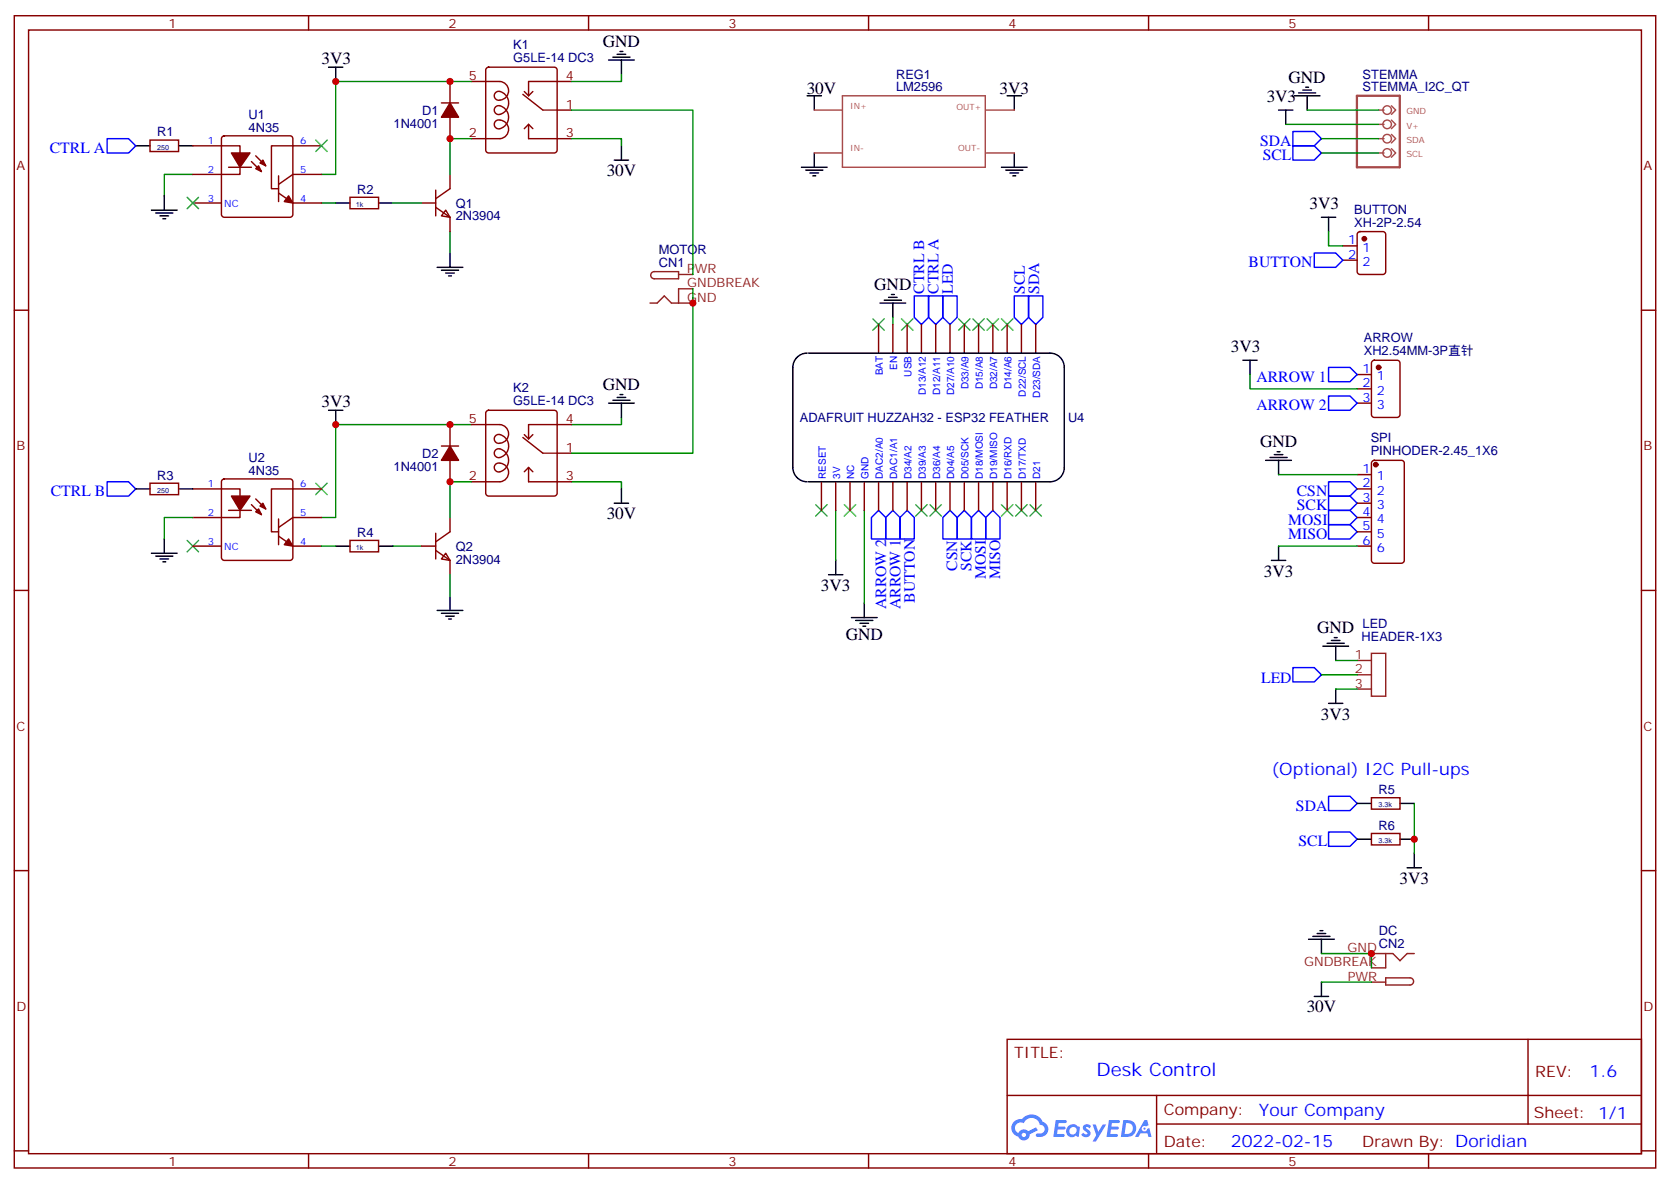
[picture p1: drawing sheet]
<svg xmlns="http://www.w3.org/2000/svg" width="412mm" height="292mm" viewBox="0 0 412 292" stroke-linecap="round" stroke-linejoin="round" font-family="sans-serif">
<g fill="none" stroke="#870000" stroke-width=".35">
<path d="M3.5 3.9h405.4v284.3h-405.4zM7.1 7.4h398.2v277.3h-398.2zM76.2 3.9v3.5M145.3 3.9v3.5M214.5 3.9v3.5M283.6 3.9v3.5M352.8 3.9v3.5M3.5 76.6h3.6M405.3 76.6h3.6M3.5 145.7h3.6M405.3 145.7h3.6M3.5 214.8h3.6"/>
<path d="M405.3 214.8h3.6M248.7 256.5h156.6v28.2h-156.6zM377.3 256.5v20.9M248.7 270.3h156.5M285.6 277.4h119.6M285.6 270.3v14.1M3.5 284h3.6M76.2 284.7v3.5M145.3 284.7v3.5M214.5 284.7v3.5M283.6 284.7v3.5M352.8 284.7v3.5"/>
<path d="M405.3 284h3.6"/>
</g>
<g fill="#5487ff">
<path d="M267.7 277.6a1.22 1.22 0 0 1 1.7 .3l-.4 .6a.47 .47 0 0 0-.3-.4 .47 .47 0 0 0-.5 .2v.1a1.3 1.3 0 0 1 1 1.7 1.39 1.39 0 0 1-2.2 0l.5-.6 .7 .4a.29 .29 0 0 0 .3-.2 .29 .29 0 0 0-.2-.3 1.04 1.04 0 0 1-.6-1.8z"/>
<path d="M260.7 276.4h2.4a.37 .37 0 0 1 .3 .4 .37 .37 0 0 1-.3 .3h-1.7l-.1 .9h1.5l.3 .4-.3 .3h-1.6l-.2 1.1h1.6a.36 .36 0 0 1 .3 .4 .36 .36 0 0 1-.3 .4h-2.5z"/>
<path d="M273.8 276.4h2.4a.37 .37 0 0 1 .4 .4 .37 .37 0 0 1-.4 .3h-1.6l-.2 .9h1.6l.3 .4-.4 .3h-1.6l-.1 1.1h1.5a.36 .36 0 0 1 .4 .4 .36 .36 0 0 1-.4 .3h-2.4z"/>
<path d="M282.6 276.4h.7l.3 1.3-.6 .3a.69 .69 0 0 0-1 .2 .69 .69 0 0 0 .4 1 .69 .69 0 0 0 .9-.6l.5-.3 .6 2.2h-.8l-.2-.8h-1.8l-.5 .8h-.8z"/>
<path d="M269.8 277.5h.8l.6 1.8 1.1-1.8h.9l-2.6 4.2h-.8l.9-1.6z"/>
<path d="M277.4 276.4l-.6 4.2h1.3a2.11 2.11 0 0 0 2.5-2.2 2.11 2.11 0 0 0-2.5-2zM278.1 277.1a1.39 1.39 0 0 1 1.7 1.5 1.39 1.39 0 0 1-1.8 1.2h-.3z"/>
<path d="M263.7 278a1.47 1.47 0 0 0-.1 2.1 1.47 1.47 0 0 0 2.1 .1l.7 .4 .3-2.3-.2-.3h-.4a1.49 1.49 0 0 0-2.4 0zM264.4 278.4a.92 .92 0 0 1 1.5 .5 .92 .92 0 0 1-1.3 1 .9 .9 0 0 1-.2-1.5z"/>
<path d="M250.4 276.8a2.18 2.18 0 0 0 1.1 3.7 1.44 1.44 0 0 0 1.6 .9 1.44 1.44 0 0 0 1.2-1.5l2-1-.5-.7-1.9 1a1.47 1.47 0 0 0-2.4 .4 1.39 1.39 0 0 1-.7-1.9 1.39 1.39 0 0 1 2-.5 2.12 2.12 0 0 1 2.2-1.3 2.12 2.12 0 0 1 1.9 1.7 1.07 1.07 0 0 1 1.1 1 1.07 1.07 0 0 1-1 1.1h-.7a.43 .43 0 0 0-.5 .4 .43 .43 0 0 0 .4 .5 1.98 1.98 0 0 0 2.5-1.3 1.98 1.98 0 0 0-1.2-2.5 2.98 2.98 0 0 0-5.1-.7l-1.1 .1zM252.3 280.1a.55 .55 0 0 1 1.1 0 .55 .55 0 0 1-1.1 0z"/>
<circle cx="282.6" cy="278.5" r=".26"/>
</g>
<g fill="none" stroke="#000" stroke-width=".35">
<path d="M81.1 16.6h3.6M82.9 16.6v3.5M150.3 14.8h6.3M151.3 14.1h4.3M152.4 13.4h2.1M153.1 12.7h.7M153.5 14.8v3.5M33.5 36h3.5M44.1 36h3.5M151.7 39.5h3.5M153.5 36v3.5M199.3 23.6h3.5"/>
<path d="M201.1 23.6v3.6M201.1 37.7v3.6M248.7 23.6h3.5M250.5 23.6v3.6M250.5 37.7v3.6M315.7 27.2h3.6M317.5 27.2v3.5M319.6 23.6h6.4M320.7 22.9h4.2M321.7 22.2h2.1M322.4 21.5h.7M322.8 23.6v3.6"/>
<path d="M37.4 51.9h6.3M38.5 52.6h4.2M39.5 53.3h2.1M40.2 54h.7M40.6 48.3v3.6M82.9 50.1h3.5M93.5 50.1h3.5M197.9 41.3h6.4M199 42h4.2M200 42.7h2.1M200.7 43.4h.7M247.3 41.3h6.3"/>
<path d="M248.4 42h4.2M249.4 42.7h2.1M250.1 43.4h.7M326.3 53.6h3.5M328.1 53.6v3.6M107.9 66h6.4M109 66.7h4.2M110.1 67.4h2.1M110.8 68.1h.7M111.1 62.4v3.6M217.3 74.8h6.4M218.4 74.1h4.2"/>
<path d="M219.4 73.4h2.1M220.1 72.7h.7M220.5 74.8v3.5M150.3 99.5h6.3M151.3 98.8h4.3M152.4 98.1h2.1M153.1 97.4h.7M153.5 99.5v3.5M199.3 87.1a3.5 3.5 0 0 0-3.5 3.6v24.7a3.5 3.5 0 0 0 3.5 3.5M199.7 87.1h59.6a3.5 3.5 0 0 1 3.5 3.6v24.7a3.5 3.5 0 0 1-3.5 3.5h-59.6M306.9 88.9h3.5M308.7 88.9v3.5"/>
<path d="M81.1 101.2h3.6M82.9 101.2v3.6M312.6 113.6h6.3M313.6 112.9h4.3M314.7 112.2h2.1M315.4 111.5h.7M315.7 113.6v3.5M33.5 120.6h3.5M37.4 136.5h6.3M38.5 137.2h4.2M39.5 137.9h2.1M40.2 138.6h.7"/>
<path d="M40.6 133v3.5M44.1 120.6h3.5M82.9 134.8h3.5M93.5 134.8h3.5M151.7 124.2h3.5M153.5 120.6v3.6M206.4 138.3v3.5M314 138.3h3.5M315.7 134.8v3.5M107.9 150.6h6.4M109 151.3h4.2M110.1 152h2.1"/>
<path d="M110.8 152.8h.7M111.1 147.1v3.5M204.6 141.8h3.5M210.3 152.4h6.3M211.3 153.1h4.2M212.4 153.8h2.1M213.1 154.5h.7M213.4 148.9v3.5M326.7 159.5h6.3M327.7 158.8h4.3M328.8 158h2.1M329.5 157.3h.7"/>
<path d="M329.8 159.5v3.5M328.1 173.6h3.5M329.8 170v3.6M335.1 198.3h3.6M345.7 198.3h3.5M335.1 207.1h3.6M345.7 207.1h3.5M347.5 214.1h3.5M349.2 210.6v3.5M323.1 231.8h6.4M324.2 231.1h4.2M325.3 230.4h2.1"/>
<path d="M326 229.7h.7M326.3 231.8v3.5M324.6 245.9h3.5M326.3 242.4v3.5"/>
</g>
<g fill="none" stroke="#008700" stroke-width=".35">
<path d="M153.5 18.3v1.8h-12.4M116.4 20.1h-33.5v22.9h-3.5M116.4 34.2h-5.3v8.8M141.1 34.2h12.4v1.8M141.1 27.2h30v40.5M317.5 30.7h22.9M322.8 27.2h17.6M326.3 34.2h14.1M326.3 37.7h14.1M47.6 43h-7v5.3M79.4 50.1h3.5M97 50.1h7.1"/>
<path d="M111.1 57.2v5.2M328.1 57.2v3.5h3.5M171.1 71.3v40.5h-30M220.5 78.3v1.8M308.7 92.4v3.6h26.4M116.4 104.8h-33.5v22.9h-3.5M116.4 118.9h-5.3v8.8M141.1 118.9h12.4v1.7M153.5 103v1.8h-12.4M315.7 117.1h19.4M47.6 127.7h-7v5.3M79.4 134.8h3.5"/>
<path d="M97 134.8h7.1M206.4 125.9v12.4M213.4 125.9v23M315.7 134.8h19.4M111.1 141.8v5.3M326.3 166.5h8.8M329.8 170h5.3M329.8 163h5.3M349.2 198.3v12.3M326.3 235.3h12.4v3.5M326.3 242.4h12.4"/>
</g>
<g fill="none" stroke="#870000" stroke-width=".35">
<path d="M120.2 16.8l.4-.2h16.3a.71 .71 0 0 1 .7 .7v19.7a.76 .76 0 0 1-.7 .7h-16.3a.76 .76 0 0 1-.7-.7v-19.7zM37 34.6h7.1v2.8h-7.1zM47.6 36h11.7v7h-11.7M54.9 33.7l.5-.2h16.2a.71 .71 0 0 1 .7 .7v18.7a.76 .76 0 0 1-.7 .7h-16.2a.76 .76 0 0 1-.7-.7v-18.7zM62.1 39.9l2.5 2.4M63.1 38.5l2.5 2.4M79.4 36h-12.4v10.6h1.8M109 25.4h4.2M111.1 20.1v5.3M111.1 28.9v5.3M116.4 20.1h7.1a2.29 2.29 0 0 1 2 2.8 2.29 2.29 0 0 1-3 1.6 1.14 1.14 0 0 1-.2-1.6 1.14 1.14 0 0 1 1.6-.1 2.86 2.86 0 0 1 1.7 3.1 2.86 2.86 0 0 1-2.8 2.3 1.13 1.13 0 0 1-.6-1.6 1.13 1.13 0 0 1 1.7-.3 2.87 2.87 0 0 1 1.6 3.1 2.87 2.87 0 0 1-2.7 2.4 1.1 1.1 0 0 1-.7-1.4 1.1 1.1 0 0 1 1.4-.8 2.3 2.3 0 0 1 2.1 2.3 2.3 2.3 0 0 1-2.1 2.3h-7.1M129.1 23.3l5 3.9"/>
<path d="M129.5 22.6l1 1M130.5 30.7v3.5h10.6M130.5 30.7l1.1 1.1M130.5 30.7l-1 1.1M131.6 22.6l-1.1 1M137.6 27.2h3.5M141.1 20.1h-10.6v3.5M47.6 50.1h7.1M56.4 41.3h5.7M68.8 47.6l3.5 2.5h7.1M68.8 43.4v6.3M79.4 43h-7.1l-3.5 2.5"/>
<path d="M86.4 48.7h7.1v2.8h-7.1zM104.1 50.1h3.5M107.6 51.2l3.5 2.4v3.6M107.6 46.9v6.4M110.1 51.9l1 1.7-2.1-.3zM111.1 43v3.6l-3.5 2.4M335.4 57.4l.4-.2h5.7a.71 .71 0 0 1 .7 .7v9.1a.76 .76 0 0 1-.7 .7h-5.7a.76 .76 0 0 1-.7-.7v-9.1zM331.6 60.7h3.5M331.6 64.2h3.5M217 80.1v7M220.5 80.1v7M224 80.1v7"/>
<path d="M227.5 80.1v7M231.1 80.1v7M234.6 80.1v7M238.1 80.1v7M241.7 80.1v7M245.2 80.1v7M248.7 80.1v7M252.2 80.1v7M255.8 80.1v7M335.1 92.4h3.6M335.1 96h3.6M335.1 99.5h3.6"/>
<path d="M338.9 89.1l.5-.2h5.6a.71 .71 0 0 1 .7 .7v12.7a.76 .76 0 0 1-.7 .7h-5.6a.76 .76 0 0 1-.7-.7v-12.7zM37 119.2h7.1v2.9h-7.1zM54.9 118.4l.5-.2h16.2a.71 .71 0 0 1 .7 .7v18.7a.76 .76 0 0 1-.7 .7h-16.2a.76 .76 0 0 1-.7-.7v-18.7zM109 110.1h4.2M111.1 104.8v5.3M111.1 113.6v5.3M116.4 104.8h7.1a2.29 2.29 0 0 1 2 2.7 2.29 2.29 0 0 1-3 1.7 1.14 1.14 0 0 1-.2-1.6 1.14 1.14 0 0 1 1.6-.2 2.86 2.86 0 0 1 1.7 3.2 2.86 2.86 0 0 1-2.8 2.3 1.13 1.13 0 0 1-.6-1.6 1.13 1.13 0 0 1 1.7-.3 2.87 2.87 0 0 1 1.6 3.1 2.87 2.87 0 0 1-2.7 2.3 1.1 1.1 0 0 1-.7-1.4 1.1 1.1 0 0 1 1.4-.7 2.3 2.3 0 0 1 2.1 2.3 2.3 2.3 0 0 1-2.1 2.3h-7.1M120.2 101.5l.4-.3h16.3a.71 .71 0 0 1 .7 .8v19.7a.76 .76 0 0 1-.7 .7h-16.3a.76 .76 0 0 1-.7-.7v-19.7zM129.1 107.9l5 3.9M129.5 107.2l1 1.1M130.5 115.4v3.5h10.6M130.5 115.4l1.1 1"/>
<path d="M130.5 115.4l-1 1M131.6 107.2l-1.1 1.1M137.6 111.8h3.5M141.1 104.8h-10.6v3.5M202.8 118.9v7M206.4 118.9v7M209.9 118.9v7M213.4 118.9v7M217 118.9v7M220.5 118.9v7M224 118.9v7M227.5 118.9v7"/>
<path d="M231.1 118.9v7M234.6 118.9v7M238.1 118.9v7M241.7 118.9v7M245.2 118.9v7M248.7 118.9v7M252.2 118.9v7M255.8 118.9v7M335.1 117.1h3.6M338.9 113.8l.5-.2h6.7a.71 .71 0 0 1 .7 .7v24a.76 .76 0 0 1-.7 .7h-6.7a.76 .76 0 0 1-.7-.7v-24zM47.6 120.6h11.7v7.1h-11.7M47.6 134.8h7.1"/>
<path d="M56.4 125.9h5.7M62.1 124.5l2.5 2.5M63.1 123.1l2.5 2.5M68.8 128.1v6.3M68.8 132.3l3.5 2.5h7.1M79.4 120.6h-12.4v10.6h1.8M79.4 127.7h-7.1l-3.5 2.5M86.4 133.3h7.1v2.9h-7.1zM104.1 134.8h3.5M107.6 135.8l3.5 2.5v3.5M107.6 131.6v6.3M110.1 136.5l1 1.8-2.1-.4z"/>
<path d="M111.1 127.7v3.5l-3.5 2.5M335.1 120.6h3.6M335.1 127.7h3.6M335.1 134.8h3.6M335.1 124.2h3.6M335.1 131.2h3.6M338.7 196.8h7v2.9h-7zM338.7 205.7h7v2.8h-7z"/>
</g>
<g fill="#870000" stroke="#870000" stroke-width=".35">
<path d="M111.1 25.4l2.1 3.5h-4.2z"/>
<path d="M71.3 48.3l1 1.8-2.1-.4z"/>
<path d="M63.1 41.6l.8-.7 .7 1.4z"/>
<path d="M64.2 40.2l.7-.7 .7 1.4z"/>
<path d="M57.1 37.7h4.6l-2.4 3.6z"/>
<path d="M71.3 133l1 1.8-2.1-.4z"/>
<path d="M63.1 126.3l.8-.7 .7 1.4z"/>
<path d="M64.2 124.9l.7-.7 .7 1.4z"/>
<path d="M57.1 122.4h4.6l-2.4 3.5z"/>
<path d="M111.1 110.1l2.1 3.5h-4.2z"/>
<circle cx="340.4" cy="90.7" r=".53"/>
<circle cx="336.9" cy="58.9" r=".53"/>
<circle cx="339.7" cy="114.7" r=".53"/>
</g>
<g fill="none" stroke="#3c3" stroke-width=".35">
<path d="M78 34.6l2.8 2.8M80.8 34.6l-2.8 2.8M46.2 48.7l2.8 2.8M49 48.7l-2.8 2.8M215.5 78.7l2.9 2.8M218.4 78.7l-2.9 2.8M222.6 78.7l2.8 2.8M225.4 78.7l-2.8 2.8M236.7 78.7l2.8 2.8M239.5 78.7l-2.8 2.8M240.2 78.7l2.9 2.8M243.1 78.7l-2.9 2.8"/>
<path d="M243.8 78.7l2.8 2.8M246.6 78.7l-2.8 2.8M247.3 78.7l2.8 2.8M250.1 78.7l-2.8 2.8M78 119.2l2.8 2.9M80.8 119.2l-2.8 2.9M46.2 133.3l2.8 2.9M49 133.3l-2.8 2.9M201.4 124.5l2.9 2.9M204.3 124.5l-2.9 2.9M208.5 124.5l2.8 2.9M211.3 124.5l-2.8 2.9"/>
<path d="M226.1 124.5l2.9 2.9M229 124.5l-2.9 2.9M229.7 124.5l2.8 2.9M232.5 124.5l-2.8 2.9M247.3 124.5l2.8 2.9M250.1 124.5l-2.8 2.9M250.8 124.5l2.8 2.9M253.6 124.5l-2.8 2.9M254.4 124.5l2.8 2.9M257.2 124.5l-2.8 2.9"/>
</g>
<g fill="none" stroke="#00f" stroke-width=".35">
<path d="M26.5 34.2h5.2l1.8 1.8-1.8 1.7h-5.2zM319.3 32.5h5.3l1.7 1.7-1.7 1.8h-5.3zM319.3 36h5.3l1.7 1.7-1.7 1.8h-5.3zM225.8 73h3.5v5.3l-1.8 1.8-1.7-1.8zM229.3 73h3.5v5.3l-1.7 1.8-1.8-1.8zM232.8 73h3.6v5.3l-1.8 1.8-1.8-1.8zM250.5 73h3.5v5.3l-1.8 1.8-1.7-1.8zM254 73h3.5v5.3l-1.7 1.8-1.8-1.8zM324.6 62.4h5.2l1.8 1.8-1.8 1.8h-5.2zM328.1 97.7h5.3l1.7 1.8-1.7 1.7h-5.3zM328.1 90.7h5.3l1.7 1.7-1.7 1.8h-5.3zM26.5 118.9h5.2l1.8 1.7-1.8 1.8h-5.2z"/>
<path d="M328.1 118.9h5.3l1.7 1.7-1.7 1.8h-5.3zM217 125.9l1.7 1.8v5.3h-3.5v-5.3zM220.5 125.9l1.7 1.8v5.3h-3.5v-5.3zM224 125.9l1.8 1.8v5.3h-3.6v-5.3zM234.6 125.9l1.8 1.8v5.3h-3.6v-5.3zM238.1 125.9l1.8 1.8v5.3h-3.5v-5.3zM241.7 125.9l1.7 1.8v5.3h-3.5v-5.3zM245.2 125.9l1.7 1.8v5.3h-3.5v-5.3zM328.1 129.5h5.3l1.7 1.7-1.7 1.8h-5.3zM328.1 122.4h5.3l1.7 1.8-1.7 1.7h-5.3zM328.1 125.9h5.3l1.7 1.8-1.7 1.8h-5.3zM319.3 164.7h5.3l1.7 1.8-1.7 1.8h-5.3z"/>
<path d="M328.1 196.5h5.3l1.7 1.8-1.7 1.7h-5.3zM328.1 205.3h5.3l1.7 1.8-1.7 1.7h-5.3z"/>
</g>
<g fill="none" stroke="#8c2424" stroke-width=".35">
<path d="M134.1 27.2h3.5M160.5 74.8h1.8l1.7-1.8 1.8 1.8h5.3M160.9 67.3l.7-.3h6v1.8h-6a.88 .88 0 0 1-.8-.6 .88 .88 0 0 1 .1-.9zM167.6 67.7h3.5M171.1 71.3h-3.5v3.5M134.1 111.8h3.5M335.1 163h3.6M335.1 166.5h3.6M335.1 170h3.6M338.7 161.2h3.5v10.6h-3.5zM338.7 235.3h5.3l1.7 1.8 1.8-1.8h1.7M342.2 235.3v3.5h-3.5"/>
<path d="M338.7 242.4h3.5M342.2 241.3h6a.88 .88 0 0 1 .9 .9 .88 .88 0 0 1-.9 .9h-6z"/>
</g>
<path d="M335.1 23.6h10.6v17.7h-10.6z" fill="none" stroke="#a64a4a" stroke-width=".56"/>
<g fill="none" stroke="#a64a4a" stroke-width=".35">
<path d="M201.1 27.2h6.9M201.1 37.7h6.9M208 23.6h35.3v17.7h-35.3zM243.5 27.2h7M243.5 37.7h7M340.4 27.2h1.4M340.4 30.7h1.4M340.4 34.2h1.4M340.4 37.7h1.4M343.6 26.1l1.1 1.1-1.1 1M343.6 29.6l1.1 1.1-1.1 1.1M343.6 33.2l1.1 1-1.1 1.1"/>
<path d="M343.6 36.7l1.1 1-1.1 1.1"/>
<circle cx="342.5" cy="27.2" r="1.06"/>
<circle cx="342.5" cy="30.7" r="1.06"/>
<circle cx="342.5" cy="34.2" r="1.06"/>
<circle cx="342.5" cy="37.7" r="1.06"/>
</g>
<g fill="#c00">
<circle cx="338.7" cy="235.3" r=".88"/>
<circle cx="82.9" cy="20.1" r=".88"/>
<circle cx="111.1" cy="20.1" r=".88"/>
<circle cx="82.9" cy="104.8" r=".88"/>
<circle cx="111.1" cy="104.8" r=".88"/>
<circle cx="111.1" cy="34.2" r=".88"/>
<circle cx="171.1" cy="74.8" r=".88"/>
<circle cx="111.1" cy="118.9" r=".88"/>
<circle cx="349.3" cy="207.1" r=".88"/>
</g>
<text font-size="4.6" fill="#00f" x="270.8" y="265.5">Desk Control</text>
<g font-size="4.2">
<text x="148.9" y="11.6">GND</text>
<text x="79.4" y="15.9">3V3</text>
<text x="199.2" y="23.3">30V</text>
<text x="246.8" y="23.3">3V3</text>
<text x="318.2" y="20.4">GND</text>
<text x="312.8" y="25.1">3V3</text>
<text x="149.8" y="43.4">30V</text>
<text x="323.4" y="51.5">3V3</text>
<text x="215.9" y="71.6">GND</text>
<text x="304" y="86.8">3V3</text>
<text x="79.4" y="100.5">3V3</text>
<text x="148.9" y="96.3">GND</text>
<text x="311.1" y="110.4">GND</text>
<text x="149.8" y="128.1">30V</text>
<text x="312.1" y="142.3">3V3</text>
<text x="202.7" y="145.9">3V3</text>
<text x="208.8" y="158">GND</text>
<text x="325.3" y="156.2">GND</text>
<text x="326.2" y="177.5">3V3</text>
<text x="345.6" y="218.2">3V3</text>
<text x="322.7" y="249.8">30V</text>
</g>
<g font-size="4.2" fill="#00f">
<text x="314" y="191.2">(Optional) I2C Pull-ups</text>
<text x="392.5" y="265.7">1.6</text>
<text x="310.9" y="275.3">Your Company</text>
<text x="304" y="283.1">2022-02-15</text>
</g>
<g font-size="3.9" fill="#00f">
<text x="311.2" y="36">SDA</text>
<text x="12.3" y="37.7">CTRL A</text>
<text x="311.8" y="39.5">SCL</text>
<text x="308.3" y="66">BUTTON</text>
<text x="228.2" y="72.5" transform="rotate(-90 228.2 72.5)">CTRL B</text>
<text x="231.8" y="72.5" transform="rotate(-90 231.8 72.5)">CTRL A</text>
<text x="235.3" y="72.5" transform="rotate(-90 235.3 72.5)">LED</text>
<text x="253.1" y="72.5" transform="rotate(-90 253.1 72.5)">SCL</text>
<text x="256.6" y="72.5" transform="rotate(-90 256.6 72.5)">SDA</text>
<text x="310.3" y="94.2">ARROW 1</text>
<text x="310.3" y="101.2">ARROW 2</text>
<text x="12.5" y="122.4">CTRL B</text>
<text x="320.2" y="122.4">CSN</text>
<text x="320.2" y="125.9">SCK</text>
<text x="318.1" y="129.5">MOSI</text>
<text x="318.1" y="133">MISO</text>
<text x="236.4" y="140.8" transform="rotate(-90 236.4 140.8)">CSN</text>
<text x="239.9" y="140.8" transform="rotate(-90 239.9 140.8)">SCK</text>
<text x="243.4" y="142.9" transform="rotate(-90 243.4 142.9)">MOSI</text>
<text x="246.9" y="142.9" transform="rotate(-90 246.9 142.9)">MISO</text>
<text x="225.9" y="148.7" transform="rotate(-90 225.9 148.7)">BUTTON</text>
<text x="218.8" y="150.4" transform="rotate(-90 218.8 150.4)">ARROW 2</text>
<text x="222.4" y="150.4" transform="rotate(-90 222.4 150.4)">ARROW 1</text>
<text x="311.4" y="168.4">LED</text>
<text x="320" y="200">SDA</text>
<text x="320.7" y="208.8">SCL</text>
</g>
<g font-size="3.9" fill="#800">
<text x="250.5" y="261.1">TITLE:</text>
<text x="379.1" y="265.7">REV:</text>
<text x="287.4" y="275.3">Company:</text>
<text x="378.7" y="275.9">Sheet: 1/1</text>
<text x="287.4" y="282.9">Date:</text>
<text x="336.4" y="283">Drawn By: Doridian</text>
</g>
<g font-size="3.2" fill="#800">
<text x="41.6" y="6.9">1</text>
<text x="110.8" y="6.9">2</text>
<text x="179.9" y="6.9">3</text>
<text x="249.1" y="6.9">4</text>
<text x="318.2" y="6.9">5</text>
<text x="115.8" y="19.8">5</text>
<text x="139.7" y="19.8">4</text>
<text x="139.7" y="26.8">1</text>
<text x="115.8" y="33.9">2</text>
<text x="139.7" y="33.9">3</text>
<text x="4.1" y="42">A</text>
<text x="405.9" y="42">A</text>
<text x="115.8" y="104.4">5</text>
<text x="139.7" y="104.4">4</text>
<text x="4.1" y="111.1">B</text>
<text x="139.7" y="111.5">1</text>
<text x="405.9" y="111.1">B</text>
<text x="115.8" y="118.5">2</text>
<text x="139.7" y="118.5">3</text>
<text x="4.1" y="180.3">C</text>
<text x="405.9" y="180.3">C</text>
<text x="4.1" y="249.4">D</text>
<text x="405.9" y="249.4">D</text>
<text x="41.6" y="287.7">1</text>
<text x="110.8" y="287.7">2</text>
<text x="179.9" y="287.7">3</text>
<text x="249.1" y="287.7">4</text>
<text x="318.2" y="287.7">5</text>
</g>
<g font-size="3.2" fill="#000080">
<text x="126.7" y="15.3">G5LE-14 DC3</text>
<text x="126.7" y="12.2">K1</text>
<text x="221.3" y="22.6">LM2596</text>
<text x="221.3" y="19.4">REG1</text>
<text x="336.5" y="22.6">STEMMA_I2C_QT</text>
<text x="336.5" y="19.5">STEMMA</text>
<text x="61.4" y="29.3">U1</text>
<text x="104.2" y="28.3">D1</text>
<text x="38.8" y="33.7">R1</text>
<text x="61.4" y="32.5">4N35</text>
<text x="97.2" y="31.5">1N4001</text>
<text x="88.2" y="47.8">R2</text>
<text x="112.5" y="51.3">Q1</text>
<text x="334.4" y="52.7">BUTTON</text>
<text x="112.5" y="54.4">2N3904</text>
<text x="334.4" y="55.9">XH-2P-2.54</text>
<text x="162.7" y="66">CN1</text>
<text x="162.7" y="62.8">MOTOR</text>
<text x="336.8" y="87.7">XH2.54MM-3P直针</text>
<text x="336.8" y="84.5">ARROW</text>
<text x="126.7" y="100">G5LE-14 DC3</text>
<text x="126.7" y="96.8">K2</text>
<text x="197.5" y="104.2">ADAFRUIT HUZZAH32 - ESP32 FEATHER</text>
<text x="263.7" y="104.2">U4</text>
<text x="104.2" y="113">D2</text>
<text x="338.5" y="112.4">PINHODER-2.45_1X6</text>
<text x="338.5" y="109.2">SPI</text>
<text x="38.8" y="118.3">R3</text>
<text x="61.4" y="114">U2</text>
<text x="61.4" y="117.1">4N35</text>
<text x="97.2" y="116.2">1N4001</text>
<text x="88.2" y="132.4">R4</text>
<text x="112.5" y="135.9">Q2</text>
<text x="112.5" y="139.1">2N3904</text>
<text x="336.5" y="155.1">LED</text>
<text x="336.2" y="158.3">HEADER-1X3</text>
<text x="340.4" y="195.9">R5</text>
<text x="340.4" y="204.8">R6</text>
<text x="340.5" y="233.9">CN2</text>
<text x="340.5" y="230.7">DC</text>
</g>
<g font-size="3.2" fill="#00f">
<text x="332.9" y="60.3">1</text>
<text x="332.9" y="63.9">2</text>
<text x="336.4" y="62.1">1</text>
<text x="336.4" y="65.6">2</text>
<text x="336.5" y="92.1">1</text>
<text x="336.5" y="95.6">2</text>
<text x="340" y="93.8">1</text>
<text x="336.5" y="99.1">3</text>
<text x="340" y="97.4">2</text>
<text x="340" y="100.9">3</text>
<text x="336.5" y="116.8">1</text>
<text x="340" y="118.5">1</text>
<text x="336.5" y="120.3">2</text>
<text x="336.5" y="123.8">3</text>
<text x="340" y="122.1">2</text>
<text x="340" y="125.6">3</text>
<text x="336.5" y="127.4">4</text>
<text x="336.5" y="130.9">5</text>
<text x="340" y="129.1">4</text>
<text x="336.5" y="134.4">6</text>
<text x="340" y="132.6">5</text>
<text x="340" y="136.2">6</text>
</g>
<g font-size="3.2" fill="#8d2323">
<text x="169.7" y="67.4">PWR</text>
<text x="169.7" y="70.9">GNDBREAK</text>
<text x="169.7" y="74.4">GND</text>
<text x="334.5" y="162.6">1</text>
<text x="334.5" y="166.2">2</text>
<text x="334.5" y="169.7">3</text>
<text x="322" y="238.5">GNDBREAK</text>
<text x="332.8" y="234.9">GND</text>
<text x="332.8" y="242">PWR</text>
</g>
<g font-size="2.5" fill="#00f">
<text x="51.4" y="35.6">1</text>
<text x="74.1" y="35.6">6</text>
<text x="51.4" y="42.7">2</text>
<text x="74.1" y="42.7">5</text>
<text x="51.4" y="49.7">3</text>
<text x="55.4" y="51.2">NC</text>
<text x="74.1" y="49.7">4</text>
<text x="218" y="92.6" transform="rotate(-90 218 92.6)">BAT</text>
<text x="221.5" y="91.3" transform="rotate(-90 221.5 91.3)">EN</text>
<text x="225.1" y="92.9" transform="rotate(-90 225.1 92.9)">USB</text>
<text x="228.6" y="97.5" transform="rotate(-90 228.6 97.5)">D13/A12</text>
<text x="232.1" y="97.5" transform="rotate(-90 232.1 97.5)">D12/A11</text>
<text x="235.7" y="97.5" transform="rotate(-90 235.7 97.5)">D27/A10</text>
<text x="239.2" y="96.1" transform="rotate(-90 239.2 96.1)">D33/A9</text>
<text x="242.7" y="96.1" transform="rotate(-90 242.7 96.1)">D15/A8</text>
<text x="246.2" y="96.1" transform="rotate(-90 246.2 96.1)">D32/A7</text>
<text x="249.8" y="96.1" transform="rotate(-90 249.8 96.1)">D14/A6</text>
<text x="253.3" y="97.9" transform="rotate(-90 253.3 97.9)">D22/SCL</text>
<text x="256.8" y="98.1" transform="rotate(-90 256.8 98.1)">D23/SDA</text>
<text x="203.9" y="118.2" transform="rotate(-90 203.9 118.2)">RESET</text>
<text x="207.4" y="118.2" transform="rotate(-90 207.4 118.2)">3V</text>
<text x="211" y="118.2" transform="rotate(-90 211 118.2)">NC</text>
<text x="214.5" y="118.2" transform="rotate(-90 214.5 118.2)">GND</text>
<text x="218" y="118.2" transform="rotate(-90 218 118.2)">DAC2/A0</text>
<text x="221.5" y="118.2" transform="rotate(-90 221.5 118.2)">DAC1/A1</text>
<text x="225.1" y="118.2" transform="rotate(-90 225.1 118.2)">D34/A2</text>
<text x="228.6" y="118.2" transform="rotate(-90 228.6 118.2)">D39/A3</text>
<text x="232.1" y="118.2" transform="rotate(-90 232.1 118.2)">D36/A4</text>
<text x="235.7" y="118.2" transform="rotate(-90 235.7 118.2)">D04/A5</text>
<text x="239.2" y="118.2" transform="rotate(-90 239.2 118.2)">D05/SCK</text>
<text x="242.7" y="118.2" transform="rotate(-90 242.7 118.2)">D18/MOSI</text>
<text x="246.2" y="118.2" transform="rotate(-90 246.2 118.2)">D19/MISO</text>
<text x="249.8" y="118.2" transform="rotate(-90 249.8 118.2)">D16/RXD</text>
<text x="253.3" y="118.2" transform="rotate(-90 253.3 118.2)">D17/TXD</text>
<text x="256.8" y="118.2" transform="rotate(-90 256.8 118.2)">D21</text>
<text x="51.4" y="120.3">1</text>
<text x="74.1" y="120.3">6</text>
<text x="51.4" y="127.4">2</text>
<text x="74.1" y="127.4">5</text>
<text x="51.4" y="134.4">3</text>
<text x="55.4" y="135.8">NC</text>
<text x="74.1" y="134.4">4</text>
</g>
<g font-size="2.1" fill="#a54b4b">
<text x="210" y="26.8">IN+</text>
<text x="236.2" y="27.1">OUT+</text>
<text x="347.3" y="28.2">GND</text>
<text x="347.3" y="31.7">V+</text>
<text x="347.3" y="35.3">SDA</text>
<text x="210" y="37.4">IN-</text>
<text x="236.6" y="37.4">OUT-</text>
<text x="347.3" y="38.8">SCL</text>
</g>
<g font-size="1.8" fill="#000080">
<text x="38.8" y="37">250</text>
<text x="87.8" y="51.1">1k</text>
<text x="38.8" y="121.6">250</text>
<text x="87.8" y="135.8">1k</text>
<text x="340.4" y="199.3">3.3k</text>
<text x="340.4" y="208.1">3.3k</text>
</g>
</svg>
